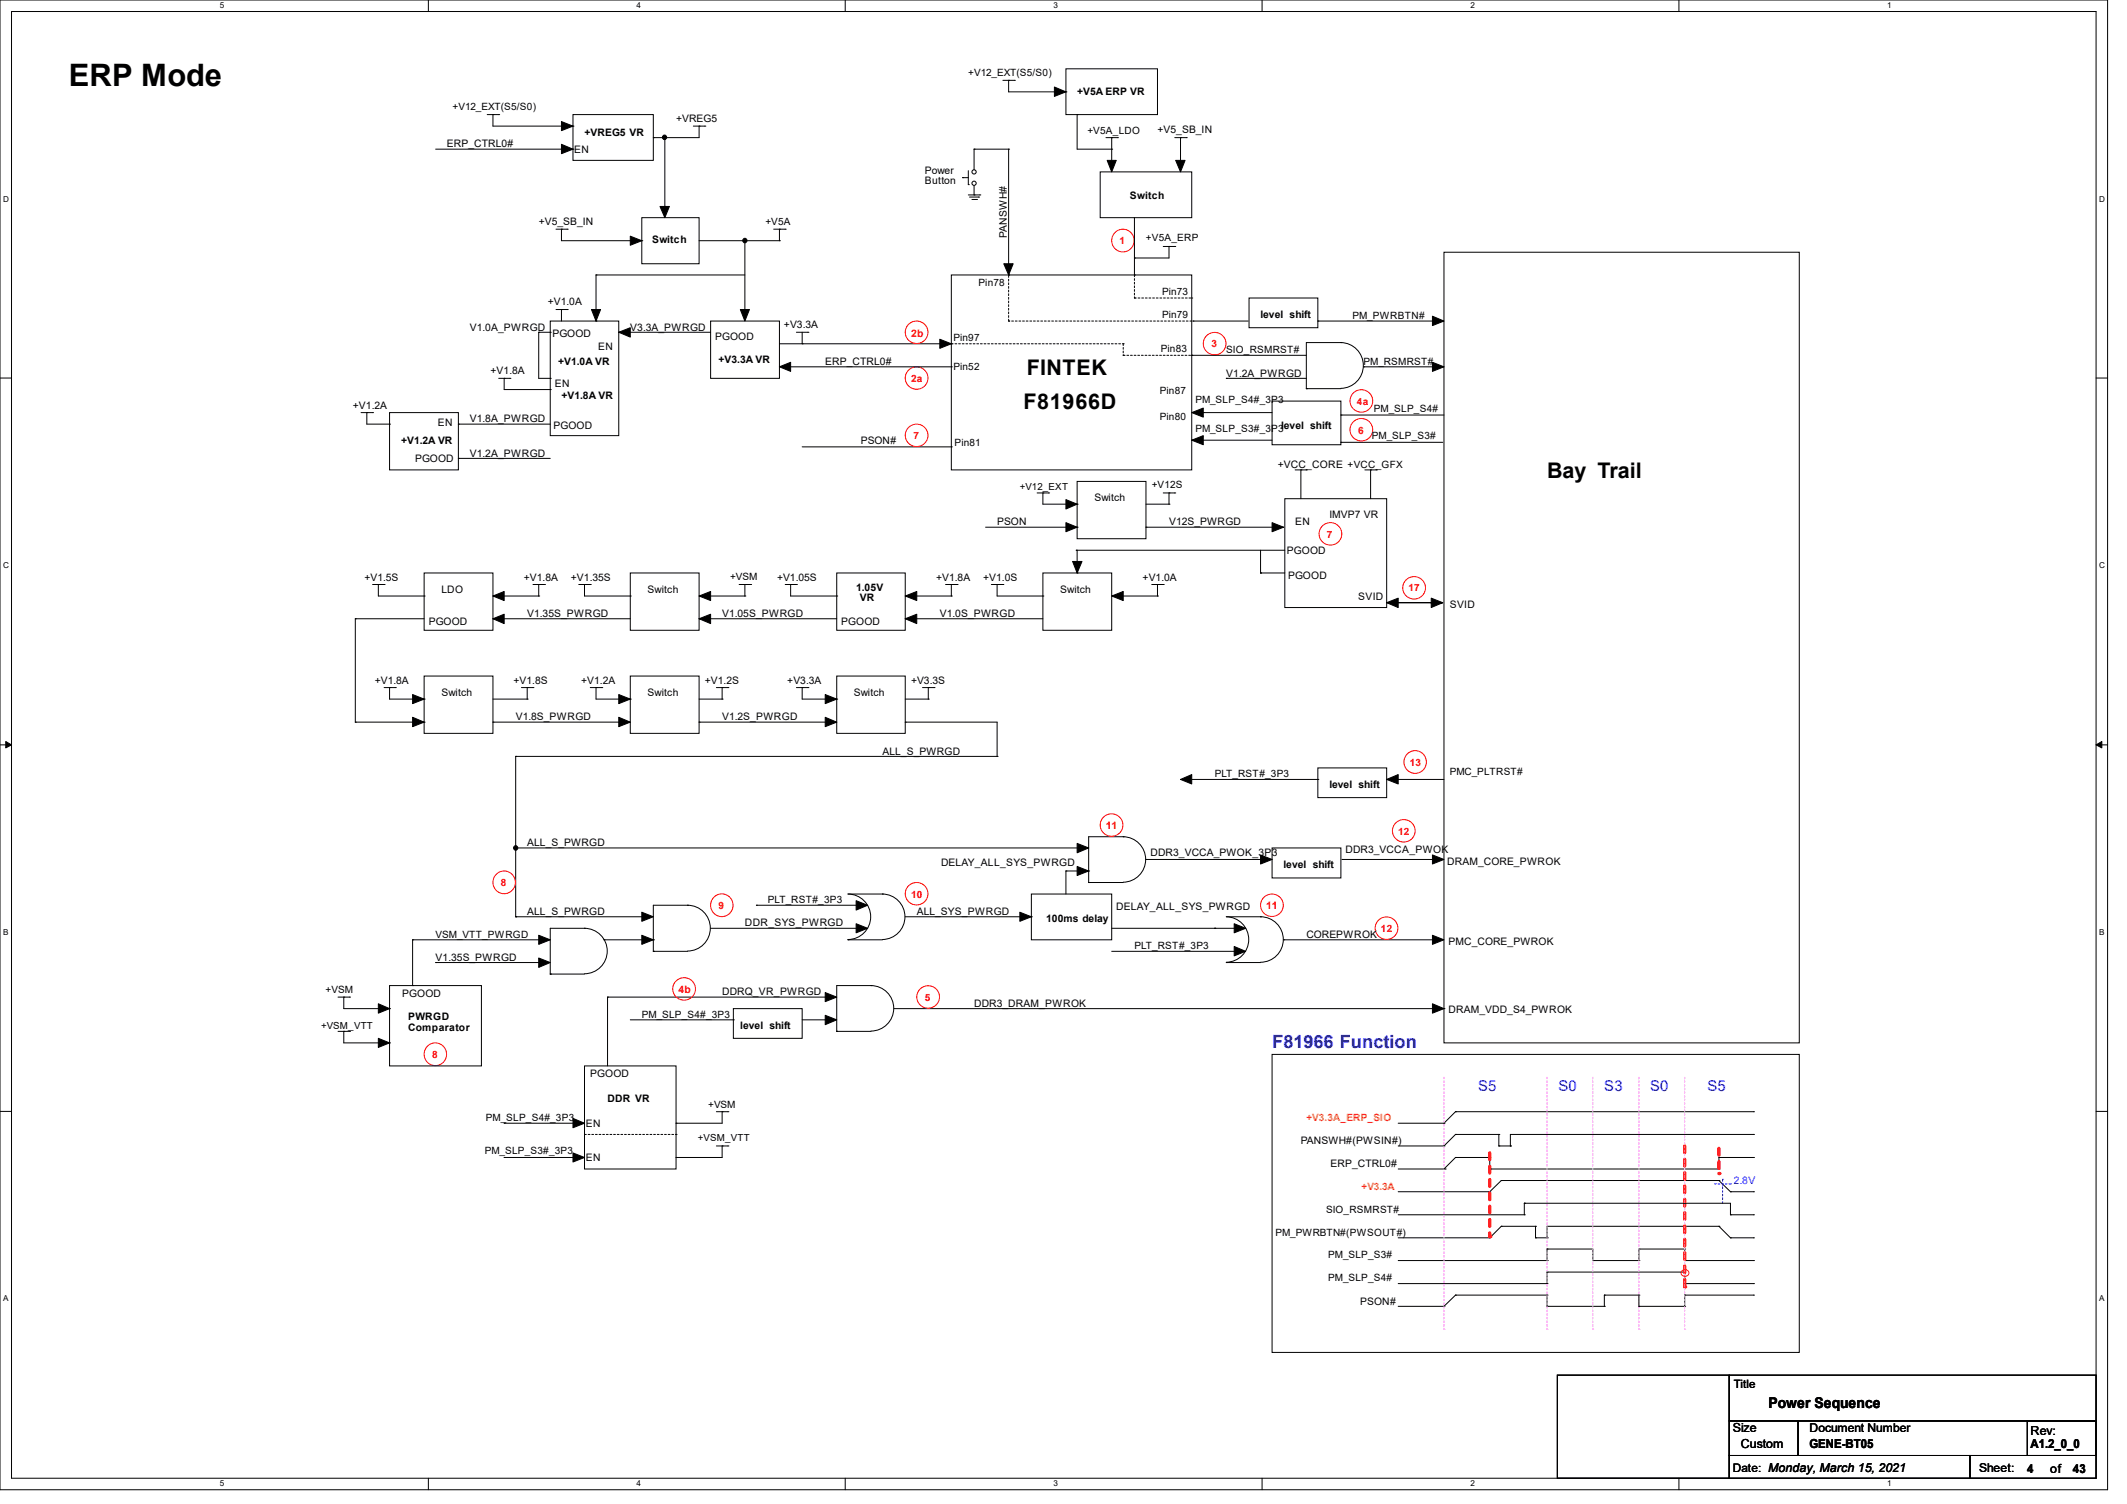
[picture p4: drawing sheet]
<svg xmlns="http://www.w3.org/2000/svg" width="297mm" height="210mm" viewBox="0 0 297 210" stroke-linecap="round" stroke-linejoin="round" font-family="sans-serif">
<path d="M0 0h294.3v208h-294.3zM1.6 1.6h291.1v204.8h-291.1z" fill="none" stroke="#000" stroke-width=".14"/>
<g fill="#fff">
<path d="M30.7 .2h.6v1.2h-.6z"/>
<path d="M30.7 206.6h.6v1.2h-.6z"/>
</g>
<path d="M59.8 0v1.6M59.8 206.4v1.6" fill="none" stroke="#000" stroke-width=".14"/>
<g fill="#fff">
<path d="M88.9 .2h.6v1.2h-.6z"/>
<path d="M88.9 206.6h.6v1.2h-.6z"/>
</g>
<path d="M118 0v1.6M118 206.4v1.6" fill="none" stroke="#000" stroke-width=".14"/>
<g fill="#fff">
<path d="M147.1 .2h.6v1.2h-.6z"/>
<path d="M147.1 206.6h.6v1.2h-.6z"/>
</g>
<path d="M176.2 0v1.6M176.2 206.4v1.6" fill="none" stroke="#000" stroke-width=".14"/>
<g fill="#fff">
<path d="M205.3 .2h.6v1.2h-.6z"/>
<path d="M205.3 206.6h.6v1.2h-.6z"/>
</g>
<path d="M234.4 0v1.6M234.4 206.4v1.6" fill="none" stroke="#000" stroke-width=".14"/>
<g fill="#fff">
<path d="M263.5 .2h.6v1.2h-.6z"/>
<path d="M263.5 206.6h.6v1.2h-.6z"/>
<path d="M.4 27.2h.8v1.2h-.8z"/>
<path d="M293.1 27.2h.8v1.2h-.8z"/>
<path d="M.4 78.4h.8v1.1h-.8z"/>
<path d="M293.1 78.4h.8v1.1h-.8z"/>
</g>
<path d="M0 52.8h1.6M292.7 52.8h1.6" fill="none" stroke="#000" stroke-width=".14"/>
<g fill="#fff">
<path d="M.4 129.6h.7v1.2h-.7z"/>
<path d="M293.1 129.6h.7v1.2h-.7z"/>
</g>
<path d="M0 104h1.6M292.7 104h1.6" fill="none" stroke="#000" stroke-width=".14"/>
<path d="M.8 103.5l.8 .5-.8 .4zM292.7 104l.8-.5v.9z" fill="#000" stroke="#000" stroke-width=".14"/>
<g fill="#fff">
<path d="M.4 180.8h.7v1.1h-.7z"/>
<path d="M293.1 180.8h.7v1.1h-.7z"/>
</g>
<g fill="none" stroke="#000" stroke-width=".14">
<path d="M77.6 32h1.6M78.4 32h.1M78.4 32v1.6h11.2M79.2 32h.1M89.6 30.4h8v6.4h-8zM89.6 33.6h.1M97.6 33.6h11.2M104 33.6v9.6M108 32h1.6M108.8 33.6h.1M108.8 32h.1M108.8 32v1.6"/>
<path d="M109.6 32h.1M132.8 38.4h33.6v27.2h-33.6zM134.4 24.8h.1M134.4 24.8h.8M135.2 25.8h.1M135.2 27.2h1.6M135.2 23.8v2M135.4 27.5h1.3M135.7 27.9h.7M136 20.8h.1M136 27.2h.1M136 20.8h4.8"/>
<path d="M136 20.8v2.9M136 26v1.2M136.4 27.9h.1M136.7 27.5h.1M136.8 27.2h.1M140.8 38.4h.1M140.8 20.8h.1M140.8 20.8v17.6M153.6 24h12.8v6.4h-12.8zM158.4 36h.1M162.4 34.4h1.6M163.2 34.4h.1"/>
<path d="M163.2 34.4v1.6h-4.8M164 34.4h.1M201.6 35.2h49.6v110.4h-49.6zM99.2 44.8h9.6v8h-9.6zM104 43.2h.1M108.8 48h24M111.2 46.4h1.6M112 48h.1M112 46.4v1.6M112.8 46.4h.1M132.8 48h.1M184 44.8h.1"/>
<path d="M184 44.8h17.5M112 62.4h20.8M132.8 62.4h.1M181.7 65.6h.1M181.7 65.6v4M190.6 65.6h1.6M192.2 65.6h.1M72 128h.1M72 128h17.6M84.8 139.2h.1M84.8 139.2v9.6M91.2 132.8h.1"/>
<path d="M91.2 132.8h4.8M96 126.4a3.2 3.2 0 0 1 3.2 3.2 3.2 3.2 0 0 1-3.2 3.2M96 126.4h.1M96 126.4h-4.8v6.4M99.2 129.6h16M115.2 129.6h.1M118.4 131.2h.1M118.4 124.8h4.8M118.4 131.2h4.8M123.2 124.8a3.2 3.2 0 0 1 3.2 3.2 3.2 3.2 0 0 1-3.2 3.2M123.2 124.8h.1M126.4 128h17.6"/>
<path d="M144 128h.1M0 155.2h1.6M70.4 156.8h.1M70.4 156.8h11.2M81.6 148.8h12.8v14.4h-12.8zM94.4 156.8h.1M100 155.2h1.6M100.8 155.2h.1M100.8 155.2v1.6h-6.4M101.6 155.2h.1M195.2 156.8h6.4M201.6 156.8h.1"/>
<path d="M203.2 155.2h.1M203.2 158.4h.1M203.2 155.2h41.7M203.2 155.2l-1.6 1.6M203.2 158.4l-1.6 1.6M203.2 158.4h6.1M209.3 158.4h.1M209.3 158.4v1.6M244.9 155.2h.1M244.9 158.4h.1M244.9 158.4h-34v1.6M292.7 155.2h1.6"/>
<path d="M70.4 161.6h.1M70.4 161.6h11.2M94.4 161.6h.1M100 160h1.6M100.8 160h.1M100.8 160v1.6h-6.4M101.6 160h.1M195.2 160h6.4M195.2 163.2h6.6M195.2 166.4h12.8M195.2 169.6h17.7M195.2 172.8h12.8"/>
<path d="M195.2 176h20.8M195.2 179.2h20.8M201.6 160h.1M201.8 163.2h.1M203.2 161.6h4.8M208 161.6h.1M208 163.2h.1M208 166.4h.1M208 172.8h.1M208 163.2h32M208 161.6v1.6M209.3 160h.1"/>
<path d="M209.3 160h1.6M209.6 164.8h.1M209.6 171.2h.1M209.6 164.8l-1.6 1.6M209.6 164.8h30.4M209.6 171.2l-1.6 1.6M209.6 171.2h4.8M210.9 160h.1M212.9 169.6h.1M212.9 168h.1M212.9 168v1.6M214.4 171.2h.1"/>
<path d="M214.4 172.8h.1M214.4 172.8h1.6M214.4 171.2v1.6M216 172.8h.1M216 176h.1M216 179.2h.1M216 177.6h.1M216 174.4h.1M216 174.4v1.6M216 177.6v1.6M216 177.6h19.2M216 174.4h6.4v1.6"/>
<path d="M222.4 176h.1M222.4 176h6.5M228.9 176h.1M228.9 174.4h.1M228.9 174.4h6.3M228.9 174.4v1.6M235.2 177.6h.1M235.2 174.4h.1M235.2 176h.1M235.2 179.2h.1M235.2 176h9.7M235.2 179.2h9.7"/>
<path d="M235.2 174.4v1.6M235.2 177.6v1.6M240 163.2h.1M240 164.8h.1M240 171.2h.1M240 161.6h.1M240 161.6h4.9M240 171.2h-24v1.6M240 161.6v1.6M240 164.8l1.6 1.6M240 171.2l1.6 1.6M241.6 166.4h.1"/>
<path d="M241.6 169.6h.1M241.6 172.8h.1M241.6 166.4h3.3M241.6 169.6h3.3M241.6 172.8h3.3M241.6 168v1.6M244.9 176h.1M244.9 179.2h.1M244.9 161.6h.1M244.9 166.4h.1M244.9 169.6h.1M244.9 172.8h.1"/>
<path d="M195.2 182.4h6.4M201.6 182.4h.1M203.2 180.8h.1M203.2 180.8l-1.6 1.6M203.2 180.8h12.8M216 180.8h.1M216 182.4h.1M216 180.8v1.6M216 182.4h8M224 182.4h.1M224 180.8h.1M224 180.8h4.9"/>
<path d="M224 180.8v1.6M228.9 180.8h.1M228.9 182.4h.1M228.9 182.4h6.3M228.9 180.8v1.6M235.2 182.4h.1M235.2 180.8h.1M235.2 180.8h9.7M235.2 180.8v1.6M244.9 180.8h.1"/>
<circle cx="136" cy="25.6" r=".3"/>
<circle cx="136" cy="24" r=".3"/>
</g>
<g fill="#000" stroke="#000" stroke-width=".14">
<path d="M88 33l1.6 .6-1.6 .6z" fill-rule="evenodd"/>
<path d="M92.2 28.8h1.3l-.7 1.6z" fill-rule="evenodd"/>
<path d="M140.2 36.8h1.3l-.7 1.6z" fill-rule="evenodd"/>
<path d="M103.4 43.2h1.2l-.6 1.6z" fill-rule="evenodd"/>
<path d="M131.2 47.4l1.6 .6-1.6 .6z" fill-rule="evenodd"/>
<path d="M200 44.2l1.6 .6-1.6 .7z" fill-rule="evenodd"/>
<path d="M89.6 127.4l1.6 .6-1.6 .7z" fill-rule="evenodd"/>
<path d="M89.6 130.6l1.6 .6-1.6 .7z" fill-rule="evenodd"/>
<path d="M119.5 129l1.7 .6-1.7 .7z" fill-rule="evenodd"/>
<path d="M142.4 127.4l1.6 .6-1.6 .7z" fill-rule="evenodd"/>
<path d="M80 156.2l1.6 .6-1.6 .7z" fill-rule="evenodd"/>
<path d="M80 161l1.6 .6-1.6 .7z" fill-rule="evenodd"/>
<circle cx="104" cy="33.6" r=".31"/>
</g>
<path d="M140.8 38.4h.1M158.4 38.4v3.2M132.8 48h24M140.8 44.8h.1M140.8 44.8v-6.4M156.8 48h.1M158.4 41.6h.1M158.4 41.6h8M166.4 41.6h.1M166.4 44.8h-25.6M81.6 158.4h12.8M94.4 158.4h.1" fill="none" stroke="#000" stroke-width=".14" stroke-dasharray=".3"/>
<g fill="none" stroke="#f00" stroke-width=".14">
<path d="M234.8 177.5a.53 .53 0 0 1 .7-.2 .53 .53 0 0 1 .3 .7 .53 .53 0 0 1-.7 .2 .53 .53 0 0 1-.3-.7z"/>
<circle cx="156.8" cy="33.6" r="1.58"/>
<circle cx="128" cy="46.4" r="1.58"/>
<circle cx="128" cy="60.8" r="1.58"/>
</g>
<path d="M201.6 150.4v35.2M216 150.4v35.2M222.4 150.4v35.2M228.9 150.4v35.2M201.6 185.6h.1M216 185.6h.1M222.4 185.6h.1M228.9 185.6h.1" fill="none" stroke="#ff80ff" stroke-width=".14" stroke-dasharray=".3"/>
<path d="M239.4 165.3h2.2M240.5 168v-3.3M240.5 164.7h.1M241.6 165.3h.1" fill="none" stroke="#00f" stroke-width=".14" stroke-dasharray=".3"/>
<path d="M240 160.4v3.5" fill="none" stroke="#f00" stroke-width=".47" stroke-dasharray=".9 .9"/>
<circle cx="240" cy="163.9" r=".23" fill="#f00" stroke-dasharray=".9 .9"/>
<path d="M177.6 147.2h73.6v41.6h-73.6z" fill="none" stroke="#000" stroke-width=".14"/>
<circle cx="128" cy="52.8" r="1.58" fill="none" stroke="#f00" stroke-width=".14"/>
<path d="M208 161v11.7" fill="none" stroke="#f00" stroke-width=".47" stroke-dasharray=".9 .9"/>
<circle cx="208" cy="172.7" r=".23" fill="#f00" stroke-dasharray=".9 .9"/>
<path d="M203.2 161.6h.1M203.2 161.6l-1.6 1.6" fill="none" stroke="#000" stroke-width=".14"/>
<path d="M235.2 160v19.7" fill="none" stroke="#f00" stroke-width=".47" stroke-dasharray=".9 .9"/>
<circle cx="235.2" cy="179.7" r=".23" fill="#f00" stroke-dasharray=".9 .9"/>
<path d="M235.2 150.4v35.2M235.2 185.6h.1" fill="none" stroke="#ff80ff" stroke-width=".14" stroke-dasharray=".3"/>
<g fill="none" stroke="#000" stroke-width=".14">
<path d="M68 16h1.6M68.8 16h.1M68.8 16v1.6h11.2M69.6 16h.1M80 16h11.2v6.4h-11.2zM80 17.6h.1M91.2 19.2h.1M92.8 19.2v9.6M96.8 17.6h1.6M97.6 17.6h.1M97.6 17.6v1.6h-6.4M98.4 17.6h.1"/>
<path d="M140 11.2h1.6M140.8 11.2h.1M140.8 11.2v1.6h8M141.6 11.2h.1M148.8 9.6h12.8v6.4h-12.8zM148.8 12.8h.1M150.4 16h.1M150.4 16v4.8h4.8M154.4 19.2h1.6M155.2 19.2h.1M155.2 19.2v3.2M156 19.2h.1"/>
<path d="M164 19.2h1.7M164.8 19.2h.1M164.8 19.2v3.2M165.7 19.2h.1M60.8 20.8h19.2M80 20.8h.1M83.2 38.4h.1M83.2 38.4v6.4M83.2 38.4h20.8M92.8 28.8h.1M155.2 20.8h.1M158.4 38.4h.1"/>
<path d="M158.4 30.4v8M50.4 57.6h1.6M51.2 57.6h.1M51.2 57.6v1.6h3.2M52 57.6h.1M54.4 57.6h9.6v8h-9.6zM54.4 59.2h.1M64 59.2h.1M64 59.2h12.8M69.6 52.8h1.6M70.4 52.8h.1M70.4 52.8v1.6h6.4"/>
<path d="M71.2 52.8h.1M75.2 46.4h.1M75.2 46.4h1.6M75.2 46.4v6.4h1.6M76.8 44.8h9.6v16h-9.6zM76.8 52.8h.1M76.8 46.4h.1M76.8 54.4h.1M77.6 43.2h1.6M78.4 43.2h.1M78.4 43.2v1.6M79.2 43.2h.1"/>
<path d="M83.2 44.8h.1M86.4 46.4h.1M86.4 46.4h12.8M110.4 51.2h22.4M132.8 51.2h.1M166.4 49.6h.1M166.4 49.6h16M166.6 44.8h.1M166.6 44.8h7.7M168 57.6h.1M168 57.6h9.6M171.2 52.8h.1"/>
<path d="M171.2 52.8h11.2M174.4 41.6h9.6v4.2h-9.6zM177.6 56h9.6v6.1h-9.6zM182.4 54.3h.1M182.4 54.3h4.8M187.2 58h.1M187.2 47.8h.1M187.2 47.8a3.2 3.2 0 0 1 3.2 3.2 3.2 3.2 0 0 1-3.2 3.2M187.2 58h14.4M187.2 47.8h-4.8v6.5M190.4 51.2h.1M190.4 51.2h11.2"/>
<path d="M64 64h.1M64 64h12.8M137.6 73.6h12.8M144.8 68.8h1.6M145.6 68.8h.1M145.6 68.8v1.6h4.8M146.4 68.8h.1M150.3 76.8h.1M150.3 76.8h29.1M150.4 67.2h9.6v8h-9.6zM150.4 70.4h.1M150.4 73.6h.1"/>
<path d="M150.4 76.8v3.2M160 73.6h.1M160 70.4h3.2M160 73.6h19.2M162.4 68.8h1.6M163.2 70.4h.1M163.2 68.8h.1M163.2 68.8v1.6M164 68.8h.1M166.4 61.5h.1M166.4 61.5h11.2M176 76.8v3.2"/>
<path d="M179.4 69.6h14.2v15.2h-14.2zM180.8 65.6h1.6M182.4 65.6h.1M187.2 61.8h.1M187.2 61.8h14.3M191.4 65.6h.1M191.4 65.6v4M49.6 86.4h.1M49.6 86.4h9.6M49.6 86.4v14.4M52 81.6h1.6M52.8 81.6h.1"/>
<path d="M52.8 81.6v1.6h6.4M53.6 81.6h.1M53.6 96h1.6M54.4 96h.1M54.4 96v1.6h4.8M55.2 96h.1M59.2 80h9.6v8h-9.6zM59.2 94.4h9.6v8h-9.6zM59.2 83.2h.1M59.2 97.6h.1M68.8 86.4h.1M68.8 83.2h6.4"/>
<path d="M68.8 86.4h19.2M68.8 97.6h4.8M72.8 96h1.6M73.6 96h.1M73.6 97.6h.1M73.6 96v1.6M74.4 96h.1M74.4 81.6h1.6M75.2 81.6h.1M75.2 83.2h.1M75.2 81.6v1.6M76 81.6h.1"/>
<path d="M80.8 81.6h1.6M81.6 81.6h.1M81.6 81.6v1.6h6.4M82.4 81.6h.1M82.4 96h1.6M83.2 96h.1M83.2 96v1.6h4.8M84 96h.1M88 80h9.6v8h-9.6zM88 94.4h9.6v8h-9.6zM88 83.2h.1M88 97.6h.1"/>
<path d="M97.6 86.4h.1M97.6 83.2h6.4M97.6 86.4h19.2M97.6 97.6h3.2M100 96h1.6M100.8 97.6h.1M100.8 96h.1M100.8 96v1.6M101.6 96h.1M103.2 81.6h1.6M104 81.6h.1M104 83.2h.1"/>
<path d="M104 81.6v1.6M104.8 81.6h.1M109.6 81.6h1.6M110.4 81.6h.1M110.4 81.6v1.6h6.4M111.2 81.6h.1M111.2 96h1.6M112 96h.1M112 96v1.6h4.8M112.8 96h.1M116.8 80h9.6v8h-9.6zM116.8 94.4h9.6v8h-9.6z"/>
<path d="M116.8 83.2h.1M116.8 97.6h.1M126.4 86.4h.1M126.4 83.2h6.4M126.4 86.4h19.2M126.4 97.6h3.2M128.8 96h1.6M129.6 97.6h.1M129.6 96h.1M129.6 96v1.6M130.4 96h.1M132 81.6h1.6"/>
<path d="M132.8 81.6h.1M132.8 83.2h.1M132.8 81.6v1.6M133.6 81.6h.1M138.4 81.6h1.6M139.2 81.6h.1M139.2 81.6v1.6h6.4M140 81.6h.1M145.6 80h9.6v8h-9.6zM145.6 83.2h.1M150.4 80h.1M155.2 83.2h6.4"/>
<path d="M160.8 81.6h1.6M161.6 81.6h.1M161.6 83.2h.1M161.6 81.6v1.6M162.4 81.6h.1M176 80h.1M176 80h3.4M49.6 100.8h.1M49.6 100.8h9.6M59.2 100.8h.1M68.8 100.8h.1M68.8 100.8h19.2"/>
<path d="M72 105.6h.1M72 118.4h.1M72 105.6h67.2M72 105.6v22.4M72 118.4h80M97.6 100.8h.1M97.6 100.8h19.2M126.4 100.8h.1M126.4 100.8h12.8v4.8M139.2 105.6h.1M156.8 116.8a3.2 3.2 0 0 1 3.2 3.2 3.2 3.2 0 0 1-3.2 3.2M156.8 116.8h.1"/>
<path d="M156.8 116.8h-4.8v6.4M166.4 108.8h17.6M177.6 118.4h9.6v4.2h-9.6zM184 107.2h9.6v4.2h-9.6zM184 108.8h.1M193.6 108.8h.1M193.6 108.8h8M47.2 139.2h1.6M48 139.2h.1M48 139.2v1.6h6.4M48.8 139.2h.1M54.4 137.6h12.8v11.2h-12.8z"/>
<path d="M57.6 131.2h.1M57.6 137.6h.1M57.6 131.2h19.2M57.6 131.2v6.4M60.8 134.4h.1M60.8 134.4h14.4M72 128h.1M76.8 136h.1M76.8 136h4.8M81.6 129.6a3.2 3.2 0 0 1 3.2 3.2 3.2 3.2 0 0 1-3.2 3.2M81.6 129.6h.1M81.6 129.6h-4.8v6.4"/>
<path d="M84.3 131.2h.1M84.3 131.2h7.1M84.8 139.2h30.4M105.6 126.4h.1M105.6 126.4h14.4M115.2 139.2h.1M115.2 129.6h4.8M118.4 124.8a3.2 3.2 0 0 1 3.2 3.2 3.2 3.2 0 0 1-3.2 3.2M120 129.6h.1M121.6 137.6a3.2 3.2 0 0 1 3.2 3.2 3.2 3.2 0 0 1-3.2 3.2M121.6 137.6h.1M121.6 137.6h-4.8v6.4"/>
<path d="M144 124.8h11.2v6.4h-11.2zM148.8 121.6h.1M148.8 121.6v3.2M148.8 121.6h3.2M152 121.6h.1M152 123.2h.1M152 123.2h4.8M155.2 129.6h17.6M155.2 132.8h17.6M160 120h.1M160 120h17.6M169.6 129.6h.1"/>
<path d="M171.2 134.4h.1M171.2 134.4h4.8M172.8 132.8h.1M176 128h.1M176 128a3.2 3.2 0 0 1 3.2 3.2 3.2 3.2 0 0 1-3.2 3.2M176 128h-4.8a3.2 3.2 0 0 1 3.2 3.2 3.2 3.2 0 0 1-3.2 3.2M179.2 131.2h.1M179.2 131.2h20.8M187.4 120h.1M187.4 120h14.1M47.2 144h1.6M48 144h.1"/>
<path d="M48 144v1.6h6.4M48.8 144h.1M54.4 140.8h.1M54.4 145.6h.1M88 142.4h14.4M102.4 140.8h9.6v4.2h-9.6zM102.4 142.4h.1M112 142.4h3.2M115.2 142.4h.1M116.8 144h.1M116.8 144h4.8M124.8 140.8h76.8"/>
<path d="M201.6 140.8h.1M212.9 168h.1M212.9 168h28.7M217.5 192h24v14.4h-24zM241.5 198.4h9.6v4.8h-9.6zM241.5 192h51.2v6.4h-51.2zM251.1 198.4h41.6v4.8h-41.6zM283.1 198.4h9.6v4.8h-9.6zM241.5 203.2h33.6v3.2h-33.6zM275.1 203.2h17.6v3.2h-17.6z"/>
</g>
<g fill="#000" stroke="#000" stroke-width=".14">
<path d="M78.4 17l1.6 .6-1.6 .6z" fill-rule="evenodd"/>
<path d="M147.2 12.1l1.6 .7-1.6 .7z" fill-rule="evenodd"/>
<path d="M78.4 20.2l1.6 .6-1.6 .7z" fill-rule="evenodd"/>
<path d="M154.6 22.4h1.3l-.7 1.6z" fill-rule="evenodd"/>
<path d="M164.2 22.4h1.3l-.7 1.6z" fill-rule="evenodd"/>
<path d="M82.6 43.2h1.3l-.7 1.6z" fill-rule="evenodd"/>
<path d="M86.4 46.4l1.6-.6v1.3z" fill-rule="evenodd"/>
<path d="M108.8 51.2l1.6-.6v1.3z" fill-rule="evenodd"/>
<path d="M166.4 57.6l1.6-.6v1.3z" fill-rule="evenodd"/>
<path d="M200 50.6l1.6 .6-1.6 .7z" fill-rule="evenodd"/>
<path d="M148.8 69.8l1.6 .6-1.6 .7z" fill-rule="evenodd"/>
<path d="M148.8 73l1.6 .6-1.6 .7z" fill-rule="evenodd"/>
<path d="M166.4 61.5l1.6-.7v1.3z" fill-rule="evenodd"/>
<path d="M177.6 73l1.6 .6-1.6 .7z" fill-rule="evenodd"/>
<path d="M57.6 97l1.6 .6-1.6 .7z" fill-rule="evenodd"/>
<path d="M68.8 83.2l1.6-.6v1.3z" fill-rule="evenodd"/>
<path d="M68.8 86.4l1.6-.6v1.3z" fill-rule="evenodd"/>
<path d="M86.4 97l1.6 .6-1.6 .7z" fill-rule="evenodd"/>
<path d="M97.6 83.2l1.6-.6v1.3z" fill-rule="evenodd"/>
<path d="M97.6 86.4l1.6-.6v1.3z" fill-rule="evenodd"/>
<path d="M115.2 97l1.6 .6-1.6 .7z" fill-rule="evenodd"/>
<path d="M126.4 83.2l1.6-.6v1.3z" fill-rule="evenodd"/>
<path d="M126.4 86.4l1.6-.6v1.3z" fill-rule="evenodd"/>
<path d="M149.8 78.4h1.3l-.7 1.6z" fill-rule="evenodd"/>
<path d="M155.2 83.2l1.6-.6v1.3z" fill-rule="evenodd"/>
<path d="M193.6 84.2h7.9l-1.6 .6v-1.3l1.6 .7z" fill-rule="evenodd"/>
<path d="M193.6 84.2l1.6-.7v1.3z" fill-rule="evenodd"/>
<path d="M57.6 100.2l1.6 .6-1.6 .7z" fill-rule="evenodd"/>
<path d="M86.4 100.2l1.6 .6-1.6 .7z" fill-rule="evenodd"/>
<path d="M115.2 100.2l1.6 .6-1.6 .7z" fill-rule="evenodd"/>
<path d="M150.4 117.8l1.6 .6-1.6 .7z" fill-rule="evenodd"/>
<path d="M164.8 108.8l1.6-.6v1.3z" fill-rule="evenodd"/>
<path d="M193.6 108.8l1.6-.6v1.3z" fill-rule="evenodd"/>
<path d="M75.2 130.6l1.6 .6-1.6 .7z" fill-rule="evenodd"/>
<path d="M75.2 133.8l1.6 .6-1.6 .7z" fill-rule="evenodd"/>
<path d="M115.2 138.6l1.6 .6-1.6 .7z" fill-rule="evenodd"/>
<path d="M119.5 125.8l1.7 .6-1.7 .7z" fill-rule="evenodd"/>
<path d="M150.4 121l1.6 .6-1.6 .7z" fill-rule="evenodd"/>
<path d="M172.3 129l1.6 .6-1.6 .7z" fill-rule="evenodd"/>
<path d="M172.3 132.2l1.6 .6-1.6 .7z" fill-rule="evenodd"/>
<path d="M176 119.4l1.6 .6-1.6 .6z" fill-rule="evenodd"/>
<path d="M200 130.6l1.6 .6-1.6 .7z" fill-rule="evenodd"/>
<path d="M200 119.4l1.6 .6-1.6 .6z" fill-rule="evenodd"/>
<path d="M52.8 145l1.6 .6-1.6 .7z" fill-rule="evenodd"/>
<path d="M52.8 140.2l1.6 .6-1.6 .7z" fill-rule="evenodd"/>
<path d="M115.2 141.8l1.6 .6-1.6 .7z" fill-rule="evenodd"/>
<path d="M200 140.2l1.6 .6-1.6 .7z" fill-rule="evenodd"/>
<circle cx="92.8" cy="19.2" r=".31"/>
<circle cx="72" cy="118.4" r=".31"/>
</g>
<path d="M156.8 48v1.6M156.8 49.6h.1M156.8 49.6h9.6M166.4 49.6h.1" fill="none" stroke="#000" stroke-width=".14" stroke-dasharray=".3"/>
<g fill="none" stroke="#f00" stroke-width=".14">
<circle cx="169.6" cy="48" r="1.58"/>
<circle cx="190.1" cy="56" r="1.58"/>
<circle cx="185.8" cy="74.6" r="1.58"/>
<circle cx="190.1" cy="60" r="1.58"/>
<circle cx="197.5" cy="82.1" r="1.58"/>
<circle cx="155.2" cy="115.2" r="1.58"/>
<circle cx="196" cy="116" r="1.58"/>
<circle cx="197.6" cy="106.4" r="1.58"/>
<circle cx="70.4" cy="123.2" r="1.58"/>
<circle cx="95.5" cy="138.1" r="1.58"/>
<circle cx="100.8" cy="126.4" r="1.58"/>
<circle cx="128" cy="124.8" r="1.58"/>
<circle cx="129.6" cy="139.2" r="1.58"/>
<circle cx="177.6" cy="126.4" r="1.58"/>
<circle cx="193.6" cy="129.6" r="1.58"/>
<circle cx="60.8" cy="147.2" r="1.58"/>
</g>
<text font-size="4.3" x="9.6" y="12">ERP Mode</text>
<g font-size="3">
<text x="143.4" y="52.4">FINTEK</text>
<text x="142.9" y="57.1">F81966D</text>
<text x="216" y="66.8">Bay Trail</text>
</g>
<text font-size="2.5" fill="#00f" x="177.6" y="146.4">F81966 Function</text>
<g font-size="2.1" fill="#00f">
<text x="206.4" y="152.3">S5</text>
<text x="217.6" y="152.3">S0</text>
<text x="224" y="152.3">S3</text>
<text x="230.4" y="152.3">S0</text>
<text x="238.4" y="152.3">S5</text>
</g>
<text font-size="2.1" x="246.9" y="196.6">Power Sequence</text>
<g font-size="1.7">
<text x="242" y="200">Size</text>
<text x="243.1" y="202.1">Custom</text>
<text x="252.7" y="202.1">GENE-BT05</text>
<text x="252.7" y="199.9">Document Number</text>
<text x="283.5" y="202.3">A1.2_0_0</text>
<text x="283.5" y="200.4">Rev:</text>
<text x="242" y="205.5">Date: Monday, March 15, 2021</text>
<text x="276.4" y="205.6">Sheet:</text>
<text x="283.1" y="205.6">4</text>
<text x="286.3" y="205.7">of</text>
<text x="289.5" y="205.6">43</text>
</g>
<text font-size="1.6" x="242.1" y="193.8">Title</text>
<g font-size="1.4">
<text x="135.2" y="10.6">+V12_EXT(S5/S0)</text>
<text x="63.2" y="15.4">+V12_EXT(S5/S0)</text>
<text x="94.4" y="17.1">+VREG5</text>
<text x="150.4" y="13.2">+V5A ERP VR</text>
<text x="62.4" y="20.6">ERP_CTRL0#</text>
<text x="80.2" y="21.4">EN</text>
<text x="81.6" y="19">+VREG5 VR</text>
<text x="151.8" y="18.8">+V5A_LDO</text>
<text x="161.6" y="18.6">+V5_SB_IN</text>
<text x="129.2" y="24.3">Power</text>
<text x="129.2" y="25.7">Button</text>
<text x="157.8" y="27.8">Switch</text>
<text x="75.2" y="31.5">+V5_SB_IN</text>
<text x="91.1" y="34">Switch</text>
<text x="106.9" y="31.4">+V5A</text>
<text x="140.6" y="33.3" transform="rotate(-90 140.6 33.3)">PANSWH#</text>
<text x="160" y="33.7">+V5A_ERP</text>
<text x="136.7" y="39.9">Pin78</text>
<text x="162.3" y="41.1">Pin73</text>
<text x="65.6" y="46.2">V1.0A_PWRGD</text>
<text x="76.5" y="42.6">+V1.0A</text>
<text x="77.1" y="47.1">PGOOD</text>
<text x="88" y="46.2">V3.3A_PWRGD</text>
<text x="99.9" y="47.5">PGOOD</text>
<text x="109.5" y="45.8">+V3.3A</text>
<text x="133.1" y="47.6">Pin97</text>
<text x="162.3" y="44.4">Pin79</text>
<text x="176" y="44.4">level shift</text>
<text x="188.8" y="44.5">PM_PWRBTN#</text>
<text x="68.5" y="52.2">+V1.8A</text>
<text x="77.9" y="51">+V1.0A VR</text>
<text x="83.5" y="48.9">EN</text>
<text x="100.3" y="50.6">+V3.3A VR</text>
<text x="115.2" y="51">ERP_CTRL0#</text>
<text x="133.1" y="51.7">Pin52</text>
<text x="162.1" y="49.1">Pin83</text>
<text x="171.2" y="52.6">V1.2A_PWRGD</text>
<text x="171.2" y="49.3">SIO_RSMRST#</text>
<text x="190.4" y="50.9">PM_RSMRST#</text>
<text x="49.3" y="57.1">+V1.2A</text>
<text x="61.1" y="59.4">EN</text>
<text x="65.6" y="59">V1.8A_PWRGD</text>
<text x="77.3" y="59.9">PGOOD</text>
<text x="77.5" y="54">EN</text>
<text x="78.4" y="55.8">+V1.8A VR</text>
<text x="162" y="58.6">Pin80</text>
<text x="162" y="54.9">Pin87</text>
<text x="166.9" y="56.2">PM_SLP_S4#_3P3</text>
<text x="178.9" y="59.9">level shift</text>
<text x="191.9" y="57.5">PM_SLP_S4#</text>
<text x="56" y="62">+V1.2A VR</text>
<text x="58" y="64.6">PGOOD</text>
<text x="65.6" y="63.8">V1.2A_PWRGD</text>
<text x="120.2" y="62">PSON#</text>
<text x="133.3" y="62.3">Pin81</text>
<text x="166.9" y="60.4">PM_SLP_S3#_3P3</text>
<text x="178.4" y="65.4">+VCC_CORE +VCC_GFX</text>
<text x="191.6" y="61.3">PM_SLP_S3#</text>
<text x="142.4" y="68.5">+V12_EXT</text>
<text x="152.8" y="70">Switch</text>
<text x="160.8" y="68.2">+V12S</text>
<text x="139.2" y="73.4">PSON</text>
<text x="163.2" y="73.4">V12S_PWRGD</text>
<text x="179.7" y="77.4">PGOOD</text>
<text x="180.8" y="73.4">EN</text>
<text x="185.6" y="72.3">IMVP7 VR</text>
<text x="50.9" y="81.1">+V1.5S</text>
<text x="61.6" y="82.8">LDO</text>
<text x="73.2" y="81.1">+V1.8A</text>
<text x="79.7" y="81.1">+V1.35S</text>
<text x="90.4" y="82.8">Switch</text>
<text x="101.9" y="81">+VSM</text>
<text x="108.5" y="81.1">+V1.05S</text>
<text x="119.5" y="82.5">1.05V</text>
<text x="120.1" y="84">VR</text>
<text x="130.7" y="81.1">+V1.8A</text>
<text x="137.3" y="81.1">+V1.0S</text>
<text x="148" y="82.8">Switch</text>
<text x="159.6" y="81.1">+V1.0A</text>
<text x="179.9" y="80.9">PGOOD</text>
<text x="189.7" y="83.8">SVID</text>
<text x="59.9" y="87.3">PGOOD</text>
<text x="73.6" y="86.2">V1.35S_PWRGD</text>
<text x="100.8" y="86.2">V1.05S_PWRGD</text>
<text x="117.5" y="87.3">PGOOD</text>
<text x="131.2" y="86.2">V1.0S_PWRGD</text>
<text x="202.4" y="84.9">SVID</text>
<text x="52.3" y="95.5">+V1.8A</text>
<text x="71.7" y="95.5">+V1.8S</text>
<text x="81.2" y="95.5">+V1.2A</text>
<text x="98.4" y="95.5">+V1.2S</text>
<text x="109.9" y="95.5">+V3.3A</text>
<text x="127.2" y="95.5">+V3.3S</text>
<text x="61.6" y="97.2">Switch</text>
<text x="72" y="100.6">V1.8S_PWRGD</text>
<text x="90.4" y="97.2">Switch</text>
<text x="100.8" y="100.6">V1.2S_PWRGD</text>
<text x="119.2" y="97.2">Switch</text>
<text x="123.2" y="105.4">ALL_S_PWRGD</text>
<text x="169.6" y="108.5">PLT_RST#_3P3</text>
<text x="185.6" y="110">level shift</text>
<text x="202.4" y="108.2">PMC_PLTRST#</text>
<text x="73.6" y="118.2">ALL_S_PWRGD</text>
<text x="160.7" y="119.5">DDR3_VCCA_PWOK_3P3</text>
<text x="187.9" y="119.1">DDR3_VCCA_PWOK</text>
<text x="131.4" y="120.9">DELAY_ALL_SYS_PWRGD</text>
<text x="179.2" y="121.2">level shift</text>
<text x="202.1" y="120.7">DRAM_CORE_PWROK</text>
<text x="60.8" y="130.9">VSM_VTT_PWRGD</text>
<text x="73.6" y="127.8">ALL_S_PWRGD</text>
<text x="104" y="129.4">DDR_SYS_PWRGD</text>
<text x="107.2" y="126.2">PLT_RST#_3P3</text>
<text x="128" y="127.8">ALL_SYS_PWRGD</text>
<text x="146.1" y="128.7">100ms delay</text>
<text x="155.9" y="127.1">DELAY_ALL_SYS_PWRGD</text>
<text x="182.4" y="131">COREPWROK</text>
<text x="202.3" y="132">PMC_CORE_PWROK</text>
<text x="60.8" y="134.2">V1.35S_PWRGD</text>
<text x="158.4" y="132.5">PLT_RST#_3P3</text>
<text x="44.8" y="143.6">+VSM_VTT</text>
<text x="45.5" y="138.6">+VSM</text>
<text x="56.2" y="139.1">PGOOD</text>
<text x="57" y="142.5">PWRGD</text>
<text x="57" y="144">Comparator</text>
<text x="89.6" y="142.2">PM_SLP_S4#_3P3</text>
<text x="100.8" y="139">DDRQ_VR_PWRGD</text>
<text x="103.4" y="143.6">level shift</text>
<text x="136" y="140.6">DDR3_DRAM_PWROK</text>
<text x="202.3" y="141.4">DRAM_VDD_S4_PWROK</text>
<text x="82.4" y="150.3">PGOOD</text>
<text x="84.8" y="153.9">DDR VR</text>
<text x="98.9" y="154.8">+VSM</text>
<text x="67.7" y="161.2">PM_SLP_S3#_3P3</text>
<text x="67.9" y="156.5">PM_SLP_S4#_3P3</text>
<text x="81.8" y="157.4">EN</text>
<text x="97.5" y="159.3">+VSM_VTT</text>
<text x="181.7" y="159.8">PANSWH#(PWSIN#)</text>
<text x="81.8" y="162.2">EN</text>
<text x="185.8" y="163">ERP_CTRL0#</text>
<text x="178.1" y="172.6">PM_PWRBTN#(PWSOUT#)</text>
<text x="185.2" y="169.3">SIO_RSMRST#</text>
<text x="185.5" y="175.7">PM_SLP_S3#</text>
<text x="185.5" y="178.9">PM_SLP_S4#</text>
<text x="189.9" y="182.2">PSON#</text>
</g>
<g font-size="1.4" fill="#f00">
<text x="156.3" y="34.1">1</text>
<text x="127.2" y="47">2b</text>
<text x="127.2" y="53.3">2a</text>
<text x="169.2" y="48.5">3</text>
<text x="189.5" y="56.5">4a</text>
<text x="127.6" y="61.3">7</text>
<text x="189.7" y="60.5">6</text>
<text x="185.3" y="75.1">7</text>
<text x="196.7" y="82.6">17</text>
<text x="196.8" y="106.9">13</text>
<text x="154.4" y="115.8">11</text>
<text x="195.2" y="116.5">12</text>
<text x="69.9" y="123.7">8</text>
<text x="127.2" y="125.3">10</text>
<text x="100.3" y="127">9</text>
<text x="176.8" y="127">11</text>
<text x="192.8" y="130.1">12</text>
<text x="94.7" y="138.6">4b</text>
<text x="129.2" y="139.7">5</text>
<text x="60.3" y="147.7">8</text>
</g>
<g font-size="1.4" fill="#ff8000">
<text x="182.4" y="156.5">+V3.3A_ERP_SIO</text>
<text x="190.1" y="166.2">+V3.3A</text>
</g>
<text font-size="1.4" fill="#00f" x="242.1" y="165.4">2.8V</text>
<g font-size="1.1">
<text x="30.7" y="1.1">5</text>
<text x="88.9" y="1.1">4</text>
<text x="147.1" y="1.1">3</text>
<text x="205.3" y="1.1">2</text>
<text x="263.5" y="1.1">1</text>
<text x=".4" y="28.2">D</text>
<text x="293.1" y="28.2">D</text>
<text x=".4" y="79.3">C</text>
<text x="293.1" y="79.3">C</text>
<text x=".4" y="130.6">B</text>
<text x="293.1" y="130.6">B</text>
<text x=".4" y="181.7">A</text>
<text x="293.1" y="181.7">A</text>
<text x="30.7" y="207.6">5</text>
<text x="88.9" y="207.6">4</text>
<text x="147.1" y="207.6">3</text>
<text x="205.3" y="207.6">2</text>
<text x="263.5" y="207.6">1</text>
</g>
</svg>
